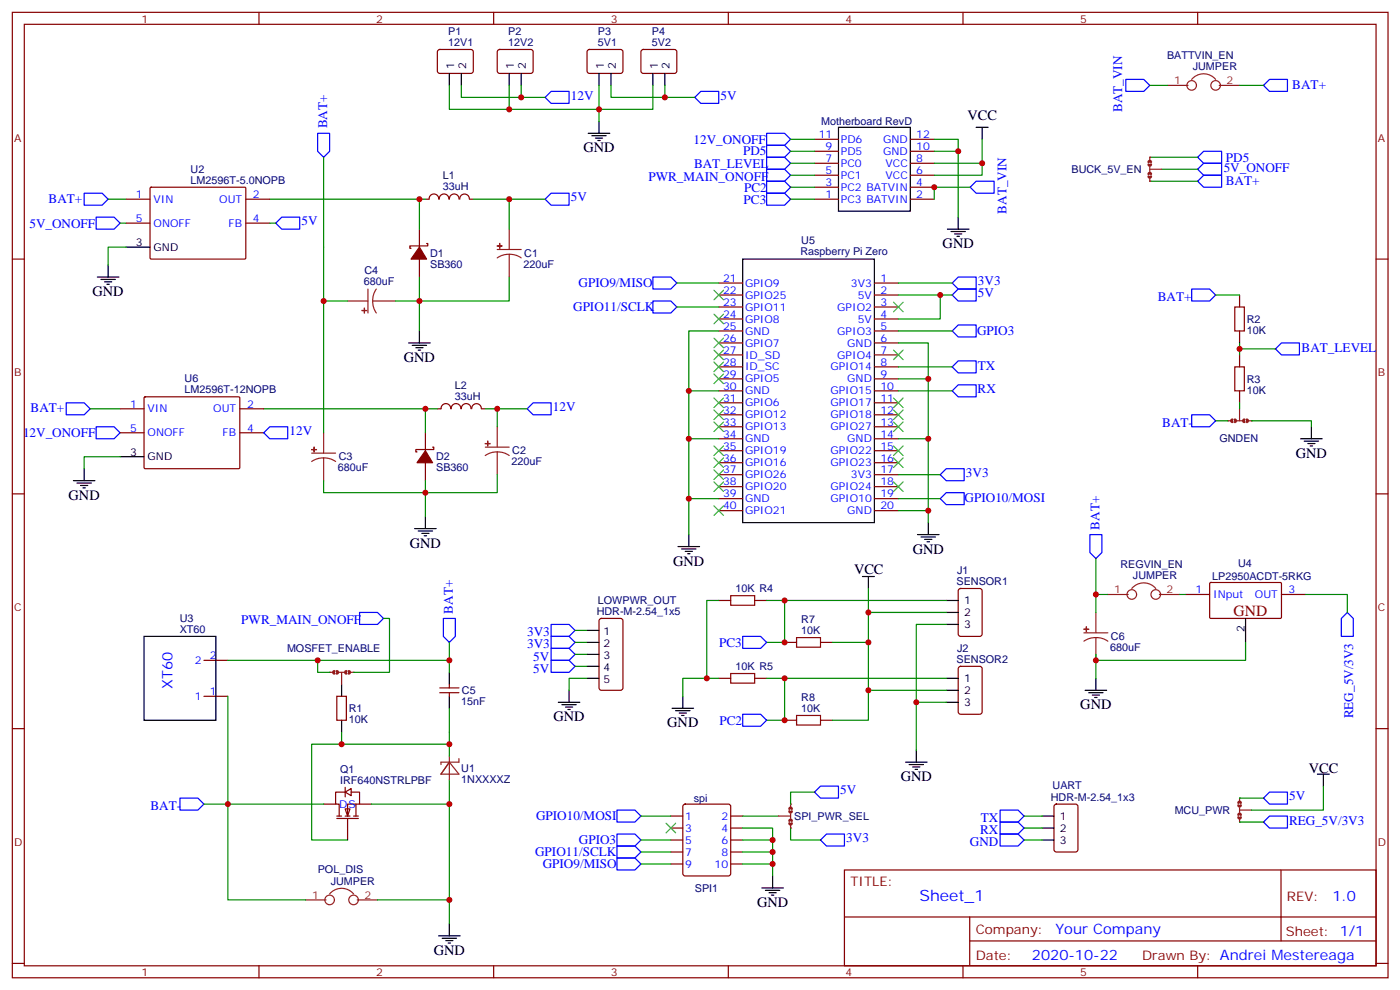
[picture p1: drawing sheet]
<svg xmlns="http://www.w3.org/2000/svg" width="413mm" height="292mm" viewBox="0 0 413 292" stroke-linecap="round" stroke-linejoin="round" font-family="sans-serif">
<g fill="none" stroke="#870000" stroke-width=".35">
<path d="M3.6 3.6h405.4v284.4h-405.4zM7.2 7.2h398.2v277.2h-398.2zM76.3 3.6v3.6M145.5 3.6v3.6M214.6 3.6v3.6M283.7 3.6v3.6M352.9 3.6v3.6M125.3 58.7h1.1M126.4 58.6a1.41 1.41 0 0 1 1.4-1.5 1.41 1.41 0 0 1 1.5 1.5M129.4 58.6a1.41 1.41 0 0 1 1.4-1.5 1.41 1.41 0 0 1 1.4 1.5M132.4 58.6a1.41 1.41 0 0 1 1.4-1.5 1.41 1.41 0 0 1 1.4 1.5M135.5 58.6a1.41 1.41 0 0 1 1.4-1.5 1.41 1.41 0 0 1 1.4 1.5"/>
<path d="M138.4 58.7h1.1M3.6 76.3h3.6M123.6 67.5v5.3M123.6 76.3v5.3M125.7 71.7h.3v.7h-5.2v.7h.3M405.4 76.3h3.6M125.3 127.5v5.3M125.3 136.3v5.3M127.5 131.7h.3v.7h-5.3v.7h.4M128.9 120.4h1M130 120.4a1.41 1.41 0 0 1 1.4-1.5 1.41 1.41 0 0 1 1.4 1.5M133 120.4a1.41 1.41 0 0 1 1.4-1.5 1.41 1.41 0 0 1 1.4 1.5"/>
<path d="M135.9 120.4a1.41 1.41 0 0 1 1.5-1.5 1.41 1.41 0 0 1 1.4 1.5M139 120.4a1.41 1.41 0 0 1 1.4-1.5 1.41 1.41 0 0 1 1.4 1.5M141.9 120.4h1.1M3.6 145.5h3.6M405.4 145.5h3.6M3.6 214.6h3.6M129.6 204h5.6M129.6 202.6h5.6M132.4 201.5v1.1M132.4 204v1.1M405.4 214.6h3.6M248.8 256.2h156.6v28.2h-156.6z"/>
<path d="M377.4 256.2v20.9M248.8 270.1h156.5M285.7 277.1h119.6M285.7 270.1v14.1M3.6 283.7h3.6M76.3 284.4v3.6M145.5 284.4v3.6M214.6 284.4v3.6M283.7 284.4v3.6M352.9 284.4v3.6M405.4 283.7h3.6"/>
</g>
<g fill="none" stroke="#8c2424" stroke-width=".35">
<path d="M146.5 73.5h7.1M150 74.9l1.9 .2 1.7 .9M150 74.9l-1.8 .2-1.7 .9M150 67.5v6M150 74.9v6.7M102.4 88.7h6M108.4 85.1v7.1M109.8 88.7l.3 1.8 .8 1.7M109.8 88.7h6.7M110.9 85.1l-.8 1.7-.3 1.9M91.8 133.5h7.1M95.4 134.9l1.8 .2 1.7 .8"/>
<path d="M95.4 134.9l-1.9 .2-1.7 .8M95.4 127.5v6M95.4 134.9v6.7M143 131.7h7M146.5 133.1l1.9 .2 1.6 .9M146.5 133.1l-1.8 .2-1.7 .9M146.5 125.7v6M146.5 133.1v6.7"/>
</g>
<g fill="#8c2424" stroke="#8c2424" stroke-width=".35">
<path d="M146.5 72.4l1.4 .1z"/>
<path d="M147.2 71.7v1.4z"/>
<path d="M143 130.6l1.4 .1z"/>
<path d="M143.7 129.9v1.4z"/>
<path d="M91.8 132.4h1.4z"/>
<path d="M92.5 131.7l.1 1.4z"/>
<path d="M107.4 90.8v1.4z"/>
<path d="M106.6 91.4l1.5 .1z"/>
</g>
<g fill="#870000" stroke="#870000" stroke-width=".35">
<path d="M123.6 72.8l2.1 3.5h-4.6z"/>
<path d="M125.3 132.8l2.2 3.5h-4.6z"/>
</g>
<path d="M79.5 58.7h45.8M123.6 58.7v8.8M139.5 58.7h10.5v8.8M123.6 81.6v15.9M77.7 120.4h51.2M125.3 120.4v7.1M143 120.4h3.5v5.3M146.5 139.8v5.3h-21.2v7.1M95.4 141.6v3.5h29.9v-3.5" fill="none" stroke="#008700" stroke-width=".35"/>
<g fill="none" stroke="#000" stroke-width=".35">
<path d="M287.6 37.5h3.5M289.4 37.5v3.5M279.2 67.5h6.3M280.2 68.2h4.2M281.3 68.9h2.1M282 69.6h.7M282.3 64v3.5M123.6 97.5v3.5M120.4 101h6.4M121.5 101.7h4.2M122.5 102.4h2.1M123.2 103.1h.7"/>
<path d="M122.2 155.7h6.3M123.2 156.4h4.3M124.3 157.1h2.1M125 157.8h.7M125.3 152.2v3.5M132.4 198v3.5M132.4 205.1v3.5"/>
</g>
<path d="M225.9 42.8h5.3l1.7 1.8-1.7 1.7h-5.3zM225.9 56.9h5.3l1.7 1.8-1.7 1.7h-5.3zM225.9 53.4h5.3l1.7 1.7-1.7 1.8h-5.3zM285.9 55.1l1.7-1.7h5.3v3.5h-5.3z" fill="none" stroke="#00f" stroke-width=".35"/>
<g fill="#fff" stroke="#870000" stroke-width=".35">
<path d="M101.7 238.2h1.4l-.7 2.1z"/>
<path d="M101.7 233.3l1.8-1.1v2.2z"/>
</g>
<g fill="none" stroke="#870000" stroke-width=".35">
<path d="M365.2 86.9v3.5M365.2 97.5v3.5M365.2 104.5v3.6M365.2 115.1v3.5M60.1 194.5h7M60.1 205.1h7M99.2 205.1h2.9v7h-2.9zM95.4 236.8h3.5M101.7 233.3h-2.8v3.5h1v3.5M101.7 231.9v2.8M103.5 233.3h2.4v3.5h-3.5v3.5M104.9 236.8v3.5"/>
<path d="M105.9 236.8h3.6M201.4 237l.5-.2h12.7l.6 .5 .1 20-.5 .6-12.9 .1-.7-.5v-20zM99.2 241.1h6.4M99.2 240.3h1.4M101.7 240.3h1.4M102.4 241.1v6.3M104.2 240.3h1.4M197.7 240.3h3.5M197.7 243.9h3.5M197.7 247.4h3.5M197.7 250.9h3.5M197.7 254.5h3.5"/>
<path d="M215.3 240.3h3.5M215.3 243.9h3.5M215.3 247.4h3.5M215.3 250.9h3.5M215.3 254.5h3.5"/>
</g>
<g fill="none" stroke="#000" stroke-width=".35">
<path d="M42.4 187.4h21.2v24.7h-21.2zM100.6 201.5v3.6M100.6 212.1v3.6M227.6 258v3.5M129.2 275.6h6.4M130.3 276.3h4.2M131.3 277h2.2M132 277.7h.8M132.4 272.1v3.5M224.5 261.5h6.3M225.5 262.2h4.3M226.6 262.9h2.1"/>
<path d="M227.3 263.6h.7"/>
</g>
<g fill="none" stroke="#008700" stroke-width=".35">
<path d="M338.8 25.2h5.3M365.2 25.2h7.1M95.4 46.3v81.2M338.8 46.3h14.1M338.8 53.4h14.1M342.3 49.8h10.6M358.2 86.9h7M365.2 101v3.5M365.2 102.8h10.6M146.5 120.4h8.8M67.1 194.5h65.3v3.5M132.4 189.2v5.3"/>
<path d="M67.1 205.1v31.7h-7M132.4 208.6v10.6h-40.6v28.2h10.6M95.4 236.8h-28.3v28.2h23M109.5 236.8h22.9v28.2h-21.2M132.4 229.8v7M188.8 254.5h8.9M188.8 250.9h8.9M188.8 247.4h8.9M188.8 240.3h8.9M218.8 254.5h8.8v3.5M218.8 250.9h8.8v3.6M218.8 247.4h8.8v3.5"/>
<path d="M218.8 243.9h8.8v3.5M132.4 265v7.1"/>
</g>
<g fill="none" stroke="#8c2424" stroke-width=".35">
<path d="M344.1 25.2h6M351.1 23.4a4.6 4.6 0 0 1 7.1 0M359.2 25.2h6M361.7 123.9h1.1M364.5 123.9h1.4M365.2 120.4v3.5M367.7 123.9h1.1M90.1 265h6M97.1 263.3a4.6 4.6 0 0 1 7.1 0M105.2 265h6"/>
<circle cx="351.1" cy="25.2" r="1.41"/>
<circle cx="358.2" cy="25.2" r="1.41"/>
<circle cx="97.1" cy="265" r="1.41"/>
<circle cx="104.2" cy="265" r="1.41"/>
</g>
<g fill="none" stroke="#00f" stroke-width=".35">
<path d="M93.6 39.3h3.5v5.3l-1.7 1.7-1.8-1.7zM331.7 23.4h5.3l1.8 1.8-1.8 1.7h-5.3zM372.3 25.2l1.8-1.8h5.2v3.5h-5.2zM160.6 58.7l1.8-1.8h5.3v3.5h-5.3zM352.9 49.8l1.7-1.7h5.3v3.5h-5.3zM352.9 53.4l1.7-1.8h5.3v3.5h-5.3zM352.9 46.3l1.7-1.7h5.3v3.5h-5.3zM28.3 64h5.3l1.8 1.7-1.8 1.8h-5.3zM351.1 85.1h5.3l1.8 1.8-1.8 1.8h-5.3zM375.8 102.8l1.8-1.8h5.3v3.5h-5.3zM28.3 125.7h5.3l1.8 1.8-1.8 1.7h-5.3zM155.3 120.4l1.8-1.8h5.3v3.6h-5.3z"/>
<path d="M351.1 122.2h5.3l1.8 1.7-1.8 1.8h-5.3zM130.6 182.1h3.6v5.3l-1.8 1.8-1.8-1.8zM53 235.1h5.3l1.8 1.7-1.8 1.8h-5.3zM181.8 238.6h5.3l1.7 1.7-1.7 1.8h-5.3zM181.8 245.6h5.3l1.7 1.8-1.7 1.8h-5.3zM181.8 249.2h5.3l1.7 1.7-1.7 1.8h-5.3zM181.8 252.7h5.3l1.7 1.8-1.7 1.7h-5.3z"/>
</g>
<path d="M196.3 242.5l2.8 2.8M199.1 242.5l-2.8 2.8" fill="none" stroke="#3c3" stroke-width=".35"/>
<path d="M363.8 90.4h2.8v7.1h-2.8zM363.8 108.1h2.8v7h-2.8z" fill="none" stroke="#a10000" stroke-width=".35"/>
<path d="M363.1 123.6l-.3 .3 .3 .4M363.8 123.6l.4 .3-.4 .4M366.6 123.6l-.3 .3 .3 .4M367.3 123.6l.4 .3-.4 .4" fill="none" stroke="#8c2424" stroke-width=".71"/>
<g fill="#8c2424">
<circle cx="361.7" cy="123.9" r=".18"/>
<circle cx="368.8" cy="123.9" r=".18"/>
</g>
<path d="M365.2 118.6v1.8M358.2 123.9h3.5M368.8 123.9h17.6v1.8" fill="none" stroke="#008700" stroke-width=".35"/>
<path d="M383.2 129.2h6.4M384.3 129.9h4.2M385.3 130.6h2.2M386 131.3h.8M386.4 125.7v3.5" fill="none" stroke="#000" stroke-width=".35"/>
<path d="M338.8 46.3v1.1M338.8 49.1v1.5M338.8 52.3v1.1M338.8 49.8h3.5" fill="none" stroke="#8c2424" stroke-width=".35"/>
<path d="M338.4 47.7l.4-.3 .3 .3M338.4 51.3l.4-.4 .3 .4M338.4 48.4l.4 .4 .3-.4M338.4 52l.4 .3 .3-.3" fill="none" stroke="#8c2424" stroke-width=".71"/>
<g fill="#8c2424">
<circle cx="338.8" cy="46.3" r=".18"/>
<circle cx="338.8" cy="53.4" r=".18"/>
</g>
<path d="M97.1 198h1.1M99.9 198h1.5M100.6 198v3.5M103.1 198h1.1" fill="none" stroke="#8c2424" stroke-width=".35"/>
<path d="M98.5 197.7l-.3 .3 .3 .4M99.2 197.7l.4 .3-.4 .4M102.1 197.7l-.4 .3 .4 .4M102.8 197.7l.3 .3-.3 .4" fill="none" stroke="#8c2424" stroke-width=".71"/>
<g fill="#8c2424">
<circle cx="104.2" cy="198" r=".18"/>
<circle cx="97.1" cy="198" r=".18"/>
</g>
<path d="M322.9 164.5v10.6h3.5M322.9 175.1v5.3M347.6 175.1h1.8M384.6 175.1h12.4v5.3M93.6 194.5v3.5h3.5M113 182.1h1.8v15.9h-10.6M322.9 192.7v7.1M367 189.2v5.3h-44.1M100.6 215.7v3.5" fill="none" stroke="#008700" stroke-width=".35"/>
<path d="M321.1 157.4h3.6v5.3l-1.8 1.8-1.8-1.8zM105.9 180.4h5.3l1.8 1.7-1.8 1.8h-5.3zM395.2 182.1l1.8-1.7 1.7 1.7v5.3h-3.5z" fill="none" stroke="#00f" stroke-width=".35"/>
<path d="M349.4 175.1h7M356.5 171.7l.3-.1h20.6l.2 .3-.1 10.1-.3 .1h-20.6l-.2-.3zM377.6 175.1h7" fill="none" stroke="#870000" stroke-width=".35"/>
<path d="M322.9 199.8v3.5M367 182.1v7.1M319.7 203.3h6.4M320.8 204h4.2M321.8 204.7h2.2M322.5 205.4h.8" fill="none" stroke="#000" stroke-width=".35"/>
<g fill="none" stroke="#8c2424" stroke-width=".35">
<path d="M326.4 175.1h6M333.5 173.3a4.6 4.6 0 0 1 7 0M341.6 175.1h6M319.4 186.4h7M322.9 187.8l1.8 .2 1.7 .8M322.9 187.8l-1.9 .2-1.6 .8M322.9 180.4v6M322.9 187.8v6.7M365.2 235.1v1M365.2 237.9v1.4M365.2 238.6h3.6M365.2 241.1v1"/>
<circle cx="333.5" cy="175.1" r="1.41"/>
<circle cx="340.5" cy="175.1" r="1.41"/>
</g>
<g fill="#8c2424" stroke="#8c2424" stroke-width=".35">
<path d="M319.4 185.3h1.4z"/>
<path d="M320.1 184.6v1.4z"/>
</g>
<path d="M364.9 236.5l.3-.4 .4 .4M364.9 240l.3-.4 .4 .4M364.9 237.2l.3 .3 .4-.3M364.9 240.7l.3 .4 .4-.4" fill="none" stroke="#8c2424" stroke-width=".71"/>
<g fill="#8c2424">
<circle cx="365.2" cy="235.1" r=".18"/>
<circle cx="365.2" cy="242.1" r=".18"/>
</g>
<g fill="none" stroke="#00f" stroke-width=".35">
<path d="M160.6 28.7l1.8-1.8h5.3v3.5h-5.3zM204.7 28.7l1.8-1.8h5.3v3.5h-5.3zM225.9 39.3h5.3l1.7 1.7-1.7 1.8h-5.3zM225.9 49.8h5.3l1.7 1.8-1.7 1.8h-5.3zM225.9 46.3h5.3l1.7 1.8-1.7 1.7h-5.3zM192.4 88.7h5.3l1.7 1.7-1.7 1.8h-5.3zM282.3 85.1h5.3v3.6h-5.3l-1.7-1.8zM282.3 95.7h5.3v3.5h-5.3l-1.7-1.7zM218.8 187.4h5.3l1.8 1.8-1.8 1.8h-5.3zM218.8 210.4h5.3l1.8 1.7-1.8 1.8h-5.3zM240 233.3l1.8-1.8h5.3v3.6h-5.3zM372.3 235.1l1.8-1.8h5.2v3.5h-5.2z"/>
<path d="M372.3 242.1l1.8-1.8h5.2v3.6h-5.2z"/>
</g>
<g fill="none" stroke="#000" stroke-width=".35">
<path d="M132.4 21.6v3.6M135.9 21.6v3.6M150 21.6v3.6M153.6 21.6v3.6M173.3 39.3h6.4M174.4 40h4.2M176.5 21.6v3.6M176.5 35.7v3.6M180 21.6v3.6M192.4 21.6v3.6M195.9 21.6v3.6M175.4 40.7h2.2"/>
<path d="M176.1 41.4h.7M218.8 76.3h38.8v77.6h-38.8zM203 157.4v3.6M270.3 157.4h6.4M271.4 158.2h4.2M272.5 158.9h2.1M273.2 159.6h.7M273.5 153.9v3.5M199.8 161h6.3M200.8 161.7h4.3M201.9 162.4h2.1M202.6 163.1h.7"/>
<path d="M254.1 169.8h3.5M255.9 169.8v3.5M278.8 176.8h3.5M278.8 183.9h3.5M278.8 180.4h3.5M278.8 199.8h3.5M198 208.6h6.4M199.1 209.3h4.2M200.1 210h2.1M200.8 210.7h.7M201.2 205.1v3.5M278.8 206.8h3.5"/>
<path d="M278.8 203.3h3.5M266.8 224.5h6.4M267.9 225.2h4.2M268.9 225.9h2.1M269.6 226.6h.7M270 220.9v3.6M388.2 228h3.5M389.9 228v3.5"/>
</g>
<g fill="none" stroke="#008700" stroke-width=".35">
<path d="M132.4 25.2v7h17.6M135.9 25.2v3.5h17.7M150 25.2v7h42.4v-7M153.6 25.2v3.5h7M176.5 25.2v10.5M180 25.2v3.5h15.9M195.9 25.2v3.5h8.8M211.8 97.5h-8.8v17.6M264.7 86.9h15.9M264.7 97.5h15.9M277 86.9v7h-12.3M211.8 115.1h-8.8v14.1"/>
<path d="M264.7 111.6h8.8v17.6M264.7 101h8.8v10.6M211.8 129.2h-8.8v17.7M264.7 129.2h8.8v21.2M211.8 146.9h-8.8v10.5M264.7 150.4h8.8v3.5M211.8 176.8h-3.6v23M225.9 176.8h52.9M231.2 176.8v12.4h-5.3M255.9 173.3v7.1h22.9M211.8 199.8h-10.6v5.3M225.9 199.8h52.9"/>
<path d="M231.2 199.8v12.3h-5.3M245.3 189.2h10.6M255.9 180.4v22.9h22.9M278.8 183.9h-8.8v22.9M255.9 203.3v8.8h-10.6M278.8 206.8h-8.8v14.1M365.2 235.1h7.1M389.9 231.5v7.1h-21.1M218.8 240.3h10.6M365.2 242.1h7.1"/>
</g>
<g fill="none" stroke="#870000" stroke-width=".35">
<path d="M129.1 14.8l.5-.2h9.4l.5 .7-.1 5.9-.7 .4h-9.4l-.4-.7v-5.6zM146.7 14.8l.5-.2h9.5l.4 .7-.1 5.9-.6 .4h-9.5l-.4-.7v-5.6zM173.2 14.8l.5-.2h9.4l.5 .7-.1 5.9-.7 .4h-9.4l-.4-.7v-5.6zM189.1 14.8l.4-.2h9.5l.4 .7v5.9l-.7 .4h-9.4l-.5-.7v-5.6zM211.8 83.4h7M211.8 86.9h7M211.8 90.4h7M211.8 93.9h7M211.8 97.5h7M257.6 83.4h7.1M257.6 86.9h7.1M257.6 90.4h7.1"/>
<path d="M257.6 93.9h7.1M257.6 97.5h7.1M211.8 101h7M211.8 104.5h7M211.8 108.1h7M211.8 111.6h7M211.8 115.1h7M211.8 118.6h7M257.6 101h7.1M257.6 104.5h7.1M257.6 108.1h7.1M257.6 111.6h7.1"/>
<path d="M257.6 115.1h7.1M257.6 118.6h7.1M211.8 122.2h7M211.8 125.7h7M211.8 129.2h7M211.8 132.8h7M211.8 136.3h7M211.8 139.8h7M257.6 122.2h7.1M257.6 125.7h7.1M257.6 129.2h7.1M257.6 132.8h7.1"/>
<path d="M257.6 136.3h7.1M257.6 139.8h7.1M211.8 143.3h7M211.8 146.9h7M211.8 150.4h7M257.6 143.3h7.1M257.6 146.9h7.1M257.6 150.4h7.1M211.8 176.8h3.5M222.4 176.8h3.5M282.6 173.5l.4-.2h5.7l.6 .5 .1 12.9-.5 .7h-5.9l-.6-.4-.1-13zM211.8 199.8h3.5"/>
<path d="M222.4 199.8h3.5M231.2 189.2h3.5M241.8 189.2h3.5M282.6 196.5l.4-.2h5.7l.6 .4 .1 13-.5 .6-5.9 .1-.6-.5-.1-12.9zM231.2 212.1h3.5M241.8 212.1h3.5"/>
</g>
<path d="M215.3 175.4h7.1v2.9h-7.1zM215.3 198.4h7.1v2.8h-7.1zM234.7 187.8h7.1v2.8h-7.1zM234.7 210.7h7.1v2.8h-7.1z" fill="none" stroke="#a10000" stroke-width=".35"/>
<path d="M232.9 236.8v1.1M232.9 239.6v1.5M229.4 240.3h3.5M232.9 242.8v1.1" fill="none" stroke="#8c2424" stroke-width=".35"/>
<path d="M232.6 238.9l.3 .4 .4-.4M232.6 238.2l.3-.3 .4 .3M232.6 242.5l.3 .3 .4-.3M232.6 241.8l.3-.4 .4 .4" fill="none" stroke="#8c2424" stroke-width=".71"/>
<g fill="#8c2424">
<circle cx="232.9" cy="243.9" r=".18"/>
<circle cx="232.9" cy="236.8" r=".18"/>
</g>
<g fill="none" stroke="#008700" stroke-width=".35">
<path d="M31.9 58.7h5.2M150 58.7h10.6M232.9 58.7h7.1M232.9 41h7.1M232.9 44.6h7.1M232.9 48.1h7.1M232.9 51.6h7.1M232.9 55.1h7.1M275.3 44.6h7v19.4M275.3 41h7v3.6M285.9 55.1h-10.6v3.6M289.4 41v7.1h-14.1"/>
<path d="M289.4 48.1v3.5h-14.1M35.4 65.7h1.7M37.1 72.8h-5.2v5.3M79.5 65.7h1.7M95.4 88.7h7M150 81.6v7.1h-33.5M199.4 83.4h12.4M199.4 90.4h12.4M264.7 83.4h15.9M264.7 115.1h15.9M264.7 108.1h15.9M26.6 120.4h8.8"/>
<path d="M35.4 134.5h-10.6v3.5M264.7 139.8h12.3M264.7 146.9h12.3M169.4 196.3h3.6M169.4 192.7h3.6M169.4 189.2h3.6M169.4 185.7h3.6M173 199.8h-5.3v3.5M132.4 219.2v3.5M240 233.3h-7.1v3.5M232.9 243.9v3.5h8.9M301.7 240.3h5.3"/>
<path d="M301.7 243.9h5.3M301.7 247.4h5.3"/>
</g>
<g fill="none" stroke="#00f" stroke-width=".35">
<path d="M24.8 56.9h5.3l1.8 1.8-1.8 1.7h-5.3zM81.2 65.7l1.8-1.7h5.3v3.5h-5.3zM192.4 81.6h5.3l1.7 1.8-1.7 1.7h-5.3zM280.6 83.4l1.7-1.8h5.3v3.5h-5.3zM19.5 118.6h5.3l1.8 1.8-1.8 1.8h-5.3zM280.6 115.1l1.7-1.8h5.3v3.6h-5.3zM280.6 108.1l1.7-1.8h5.3v3.5h-5.3zM77.7 127.5l1.8-1.8h5.3v3.5h-5.3zM278.8 138h5.3v3.6h-5.3l-1.8-1.8zM278.8 145.1h5.3v3.5h-5.3l-1.8-1.7zM162.4 183.9h5.3l1.7 1.8-1.7 1.7h-5.3zM162.4 187.4h5.3l1.7 1.8-1.7 1.8h-5.3z"/>
<path d="M162.4 191h5.3l1.7 1.7-1.7 1.8h-5.3zM162.4 194.5h5.3l1.7 1.8-1.7 1.7h-5.3zM294.7 238.6h5.3l1.7 1.7-1.7 1.8h-5.3zM241.8 247.4l1.7-1.8h5.3v3.6h-5.3zM294.7 242.1h5.3l1.7 1.8-1.7 1.7h-5.3zM294.7 245.6h5.3l1.7 1.8-1.7 1.8h-5.3z"/>
</g>
<g fill="none" stroke="#870000" stroke-width=".35">
<path d="M37.1 58.7h7.1M44.3 55.3l.3-.2 27.7 .1 .1 .3v20.6l-.3 .2-27.7-.1-.2-.2zM72.4 58.7h7.1M240 58.7h7.1M240 55.1h7.1M240 51.6h7.1M240 48.1h7.1M240 44.6h7.1M240 41h7.1M268.2 58.7h7.1M268.2 55.1h7.1M268.2 51.6h7.1"/>
<path d="M268.2 48.1h7.1M268.2 44.6h7.1M268.2 41h7.1M37.1 65.7h7.1M72.4 65.7h7.1M42.5 117.1l.3-.2h27.7l.2 .3-.1 20.7-.3 .1h-27.7l-.2-.3zM35.4 127.5h7M35.4 120.4h7M70.7 127.5h7M70.7 120.4h7M176.7 182.3l.5-.2h5.6l.7 .5 .1 20-.5 .7h-5.9l-.6-.5-.1-20zM310.8 237l.5-.2h5.6l.7 .5v12.9l-.5 .7h-5.8l-.7-.4v-13z"/>
</g>
<g fill="none" stroke="#000" stroke-width=".35">
<path d="M247.1 37.5h21.1v24.7h-21.1zM31.9 78.1v3.5M37.1 72.8h7.1M28.7 81.6h6.3M29.7 82.3h4.3M30.8 83h2.1M31.5 83.7h.7M24.8 138v3.6M35.4 134.5h7M21.6 141.6h6.4M22.7 142.3h4.2M23.7 143h2.2"/>
<path d="M24.4 143.7h.8M173 185.7h3.5M173 189.2h3.5M173 192.7h3.5M173 196.3h3.5M173 199.8h3.5M164.5 206.8h6.4M165.6 207.5h4.2M166.6 208.2h2.1M167.3 209h.7M167.7 203.3v3.5M307 247.4h3.6"/>
<path d="M307 240.3h3.6M307 243.9h3.6"/>
</g>
<g fill="none" stroke="#3c3" stroke-width=".35">
<path d="M210.4 92.5l2.8 2.9M210.4 99.6l2.8 2.8M210.4 85.5l2.8 2.8M213.2 92.5l-2.8 2.9M213.2 99.6l-2.8 2.8M213.2 85.5l-2.8 2.8M263.3 89l2.8 2.8M266.1 89l-2.8 2.8M210.4 103.1l2.8 2.8M210.4 106.6l2.8 2.9M210.4 110.2l2.8 2.8M210.4 117.2l2.8 2.9"/>
<path d="M213.2 103.1l-2.8 2.8M213.2 106.6l-2.8 2.9M213.2 110.2l-2.8 2.8M213.2 117.2l-2.8 2.9M263.3 103.1l2.8 2.8M263.3 117.2l2.8 2.9M266.1 103.1l-2.8 2.8M266.1 117.2l-2.8 2.9M210.4 120.8l2.8 2.8M210.4 124.3l2.8 2.8M210.4 131.3l2.8 2.9M210.4 134.9l2.8 2.8"/>
<path d="M210.4 138.4l2.8 2.8M213.2 120.8l-2.8 2.8M213.2 124.3l-2.8 2.8M213.2 131.3l-2.8 2.9M213.2 134.9l-2.8 2.8M213.2 138.4l-2.8 2.8M263.3 134.9l2.8 2.8M263.3 131.3l2.8 2.9M263.3 124.3l2.8 2.8M263.3 120.8l2.8 2.8M266.1 134.9l-2.8 2.8M266.1 131.3l-2.8 2.9"/>
<path d="M266.1 124.3l-2.8 2.8M266.1 120.8l-2.8 2.8M210.4 141.9l2.8 2.8M210.4 149l2.8 2.8M213.2 141.9l-2.8 2.8M213.2 149l-2.8 2.8M263.3 141.9l2.8 2.8M266.1 141.9l-2.8 2.8"/>
</g>
<path d="M132.4 224.5l2.8 3.5h-5.3zM132.4 222.7v7.1M135.2 223.4v1.1h-5.3v.7" fill="none" stroke="#8c2424" stroke-width=".35"/>
<g fill="#c00">
<circle cx="123.6" cy="58.7" r=".88"/>
<circle cx="125.3" cy="120.4" r=".88"/>
<circle cx="125.3" cy="145.1" r=".88"/>
<circle cx="132.4" cy="265" r=".88"/>
<circle cx="67.1" cy="236.8" r=".88"/>
<circle cx="132.4" cy="236.8" r=".88"/>
<circle cx="227.6" cy="250.9" r=".88"/>
<circle cx="227.6" cy="254.5" r=".88"/>
<circle cx="227.6" cy="247.4" r=".88"/>
<circle cx="365.2" cy="102.8" r=".88"/>
<circle cx="132.4" cy="194.5" r=".88"/>
<circle cx="93.6" cy="194.5" r=".88"/>
<circle cx="100.6" cy="219.2" r=".88"/>
<circle cx="322.9" cy="175.1" r=".88"/>
<circle cx="322.9" cy="194.5" r=".88"/>
<circle cx="255.9" cy="180.4" r=".88"/>
<circle cx="270" cy="206.8" r=".88"/>
<circle cx="231.2" cy="199.8" r=".88"/>
<circle cx="231.2" cy="176.8" r=".88"/>
<circle cx="255.9" cy="189.2" r=".88"/>
<circle cx="231.2" cy="189.2" r=".88"/>
<circle cx="231.2" cy="212.1" r=".88"/>
<circle cx="208.2" cy="199.8" r=".88"/>
<circle cx="255.9" cy="203.3" r=".88"/>
<circle cx="195.9" cy="28.7" r=".88"/>
<circle cx="153.6" cy="28.7" r=".88"/>
<circle cx="176.5" cy="32.2" r=".88"/>
<circle cx="150" cy="32.2" r=".88"/>
<circle cx="273.5" cy="150.4" r=".88"/>
<circle cx="273.5" cy="129.2" r=".88"/>
<circle cx="273.5" cy="111.6" r=".88"/>
<circle cx="203" cy="146.9" r=".88"/>
<circle cx="203" cy="129.2" r=".88"/>
<circle cx="203" cy="115.1" r=".88"/>
<circle cx="277" cy="86.9" r=".88"/>
<circle cx="146.5" cy="120.4" r=".88"/>
<circle cx="150" cy="58.7" r=".88"/>
<circle cx="95.4" cy="88.7" r=".88"/>
<circle cx="123.6" cy="88.7" r=".88"/>
<circle cx="132.4" cy="219.2" r=".88"/>
<circle cx="289.4" cy="48.1" r=".88"/>
<circle cx="282.3" cy="44.6" r=".88"/>
<circle cx="275.3" cy="55.1" r=".88"/>
</g>
<text font-size="4.6" fill="#800" x="363.5" y="181.4">GND</text>
<text font-size="4.6" fill="#00f" x="270.9" y="265.3">Sheet_1</text>
<g font-size="4.2">
<text x="285.1" y="35.4">VCC</text>
<text x="171.9" y="44.9">GND</text>
<text x="277.7" y="73.1">GND</text>
<text x="27.3" y="87.2">GND</text>
<text x="119" y="106.6">GND</text>
<text x="381.8" y="134.9">GND</text>
<text x="20.2" y="147.2">GND</text>
<text x="120.8" y="161.3">GND</text>
<text x="198.4" y="166.6">GND</text>
<text x="268.9" y="163.1">GND</text>
<text x="251.6" y="169.1">VCC</text>
<text x="318.3" y="209">GND</text>
<text x="163.1" y="212.5">GND</text>
<text x="196.6" y="214.2">GND</text>
<text x="385.6" y="227.6">VCC</text>
<text x="265.4" y="230.1">GND</text>
<text x="223.1" y="267.2">GND</text>
<text x="127.8" y="281.3">GND</text>
</g>
<g font-size="4.2" fill="#00f">
<text x="50.8" y="203" transform="rotate(-90 50.8 203)">XT60</text>
<text x="392.6" y="265.5">1.0</text>
<text x="311" y="275">Your Company</text>
<text x="304.1" y="282.9">2020-10-22</text>
</g>
<g font-size="3.9" fill="#00f">
<text x="168.2" y="29.4">12V</text>
<text x="212.3" y="29.4">5V</text>
<text x="380.8" y="26.2">BAT+</text>
<text x="330.6" y="33" transform="rotate(-90 330.6 33)">BAT_VIN</text>
<text x="96.4" y="37.8" transform="rotate(-90 96.4 37.8)">BAT+</text>
<text x="204.3" y="42.3">12V_ONOFF</text>
<text x="219" y="45.6">PD5</text>
<text x="361.2" y="47.6">PD5</text>
<text x="191.1" y="53.2">PWR_MAIN_ONOFF</text>
<text x="204.5" y="49.4">BAT_LEVEL</text>
<text x="360.6" y="50.7">5V_ONOFF</text>
<text x="14.3" y="59.7">BAT+</text>
<text x="168.2" y="59.3">5V</text>
<text x="219.1" y="59.9">PC3</text>
<text x="219.2" y="56.4">PC2</text>
<text x="361.2" y="54.6">BAT+</text>
<text x="296.6" y="62.9" transform="rotate(-90 296.6 62.9)">BAT_VIN</text>
<text x="8.7" y="67">5V_ONOFF</text>
<text x="88.8" y="66.4">5V</text>
<text x="170.5" y="84.6">GPIO9/MISO</text>
<text x="288.2" y="87.6">5V</text>
<text x="288.2" y="84">3V3</text>
<text x="341.2" y="88.7">BAT+</text>
<text x="168.9" y="91.7">GPIO11/SCLK</text>
<text x="287.9" y="98.8">GPIO3</text>
<text x="383.5" y="103.6">BAT_LEVEL</text>
<text x="288.1" y="108.9">TX</text>
<text x="288.1" y="115.7">RX</text>
<text x="9" y="121.5">BAT+</text>
<text x="162.9" y="121.1">12V</text>
<text x="342.4" y="125.7">BAT-</text>
<text x="6.8" y="128.8">12V_ONOFF</text>
<text x="85.3" y="128.1">12V</text>
<text x="284.6" y="140.5">3V3</text>
<text x="284.2" y="147.9">GPIO10/MOSI</text>
<text x="324" y="156" transform="rotate(-90 324 156)">BAT+</text>
<text x="71.1" y="183.7">PWR_MAIN_ONOFF</text>
<text x="133.5" y="180.7" transform="rotate(-90 133.5 180.7)">BAT+</text>
<text x="155.3" y="187.3">3V3</text>
<text x="155.3" y="190.8">3V3</text>
<text x="211.9" y="190.5">PC3</text>
<text x="157.1" y="194.6">5V</text>
<text x="157.1" y="198.2">5V</text>
<text x="212" y="213.4">PC2</text>
<text x="398.7" y="211.6" transform="rotate(-90 398.7 211.6)">REG_5V/3V3</text>
<text x="247.6" y="234">5V</text>
<text x="44.3" y="238.6">BAT-</text>
<text x="379.9" y="235.7">5V</text>
<text x="158" y="241.6">GPIO10/MOSI</text>
<text x="288.8" y="245.6">RX</text>
<text x="289" y="242.1">TX</text>
<text x="379.8" y="242.9">REG_5V/3V3</text>
<text x="170.6" y="248.7">GPIO3</text>
<text x="249.3" y="248.1">3V3</text>
<text x="285.8" y="249.2">GND</text>
<text x="157.7" y="252.2">GPIO11/SCLK</text>
<text x="159.9" y="255.7">GPIO9/MISO</text>
</g>
<g font-size="3.9" fill="#800">
<text x="250.6" y="260.8">TITLE:</text>
<text x="379.2" y="265.5">REV:</text>
<text x="287.5" y="275">Company:</text>
<text x="378.9" y="275.6">Sheet: 1/1</text>
<text x="287.5" y="282.7">Date:</text>
<text x="336.5" y="282.8">Drawn By: Andrei Mestereaga</text>
</g>
<g font-size="3.2" fill="#800">
<text x="41.7" y="6.6">1</text>
<text x="110.9" y="6.6">2</text>
<text x="180" y="6.6">3</text>
<text x="249.2" y="6.6">4</text>
<text x="318.3" y="6.6">5</text>
<text x="4.2" y="41.7">A</text>
<text x="406" y="41.7">A</text>
<text x="4.2" y="110.9">B</text>
<text x="406" y="110.9">B</text>
<text x="4.2" y="180">C</text>
<text x="406" y="180">C</text>
<text x="4.2" y="249.2">D</text>
<text x="406" y="249.2">D</text>
<text x="41.7" y="287.4">1</text>
<text x="110.9" y="287.4">2</text>
<text x="180" y="287.4">3</text>
<text x="249.2" y="287.4">4</text>
<text x="318.3" y="287.4">5</text>
</g>
<g font-size="3.2" fill="#000080">
<text x="132.1" y="10.3">P1</text>
<text x="149.7" y="10.3">P2</text>
<text x="176.2" y="10.3">P3</text>
<text x="192.1" y="10.3">P4</text>
<text x="132.1" y="13.5">12V1</text>
<text x="149.7" y="13.5">12V2</text>
<text x="176.2" y="13.5">5V1</text>
<text x="192.1" y="13.5">5V2</text>
<text x="343.9" y="17.3">BATTVIN_EN</text>
<text x="351.5" y="20.7">JUMPER</text>
<text x="241.9" y="36.8">Motherboard RevD</text>
<text x="56.2" y="50.8">U2</text>
<text x="130.5" y="52.8">L1</text>
<text x="315.7" y="50.9">BUCK_5V_EN</text>
<text x="56.2" y="54.1">LM2596T-5.0NOPB</text>
<text x="130.5" y="56.1">33uH</text>
<text x="236.1" y="72">U5</text>
<text x="126.8" y="75.6">D1</text>
<text x="154.5" y="75.6">C1</text>
<text x="235.8" y="75.2">Raspberry Pi Zero</text>
<text x="107.4" y="80.8">C4</text>
<text x="126.8" y="78.9">SB360</text>
<text x="154.3" y="78.9">220uF</text>
<text x="107.2" y="84.1">680uF</text>
<text x="367.3" y="95.1">R2</text>
<text x="367.3" y="98.3">10K</text>
<text x="54.4" y="112.6">U6</text>
<text x="367.3" y="112.7">R3</text>
<text x="54.4" y="115.8">LM2596T-12NOPB</text>
<text x="134" y="117.8">33uH</text>
<text x="134" y="114.6">L2</text>
<text x="367.3" y="115.9">10K</text>
<text x="359.3" y="130.2">GNDEN</text>
<text x="99.8" y="135.6">C3</text>
<text x="128.5" y="135.6">D2</text>
<text x="150.7" y="137.1">220uF</text>
<text x="150.9" y="133.8">C2</text>
<text x="99.6" y="138.8">680uF</text>
<text x="128.5" y="138.8">SB360</text>
<text x="330.1" y="167.3">REGVIN_EN</text>
<text x="364.8" y="167">U4</text>
<text x="281.8" y="172.3">SENSOR1</text>
<text x="282" y="169">J1</text>
<text x="333.8" y="170.6">JUMPER</text>
<text x="357.2" y="170.8">LP2950ACDT-5RKG</text>
<text x="176.2" y="177.9">LOWPWR_OUT</text>
<text x="216.7" y="174.4">10K R4</text>
<text x="53" y="183.1">U3</text>
<text x="175.8" y="181.1">HDR-M-2.54_1x5</text>
<text x="236.1" y="183.4">R7</text>
<text x="53" y="186.4">XT60</text>
<text x="84.6" y="192">MOSFET_ENABLE</text>
<text x="236.1" y="186.7">10K</text>
<text x="282" y="191.9">J2</text>
<text x="327.1" y="191.7">680uF</text>
<text x="327.3" y="188.5">C6</text>
<text x="216.7" y="197.3">10K R5</text>
<text x="281.8" y="195.2">SENSOR2</text>
<text x="102.8" y="209.7">R1</text>
<text x="135.9" y="207.6">15nF</text>
<text x="136.1" y="204.4">C5</text>
<text x="236.1" y="209.7">10K</text>
<text x="236.1" y="206.4">R8</text>
<text x="102.8" y="212.9">10K</text>
<text x="100.2" y="227.6">Q1</text>
<text x="135.9" y="227.3">U1</text>
<text x="100.2" y="230.8">IRF640NSTRLPBF</text>
<text x="135.9" y="230.5">1NXXXXZ</text>
<text x="310.1" y="232.3">UART</text>
<text x="204.4" y="236.1">spi</text>
<text x="309.6" y="235.8">HDR-M-2.54_1x3</text>
<text x="346.1" y="239.6">MCU_PWR</text>
<text x="234" y="241.5">SPI_PWR_SEL</text>
<text x="93.6" y="257.2">POL_DIS</text>
<text x="97.5" y="260.6">JUMPER</text>
<text x="204.7" y="262.6">SPI1</text>
</g>
<g font-size="3.2">
<text x="133.8" y="20.3" transform="rotate(-90 133.8 20.3)">1</text>
<text x="137.3" y="20.3" transform="rotate(-90 137.3 20.3)">2</text>
<text x="151.4" y="20.3" transform="rotate(-90 151.4 20.3)">1</text>
<text x="155" y="20.3" transform="rotate(-90 155 20.3)">2</text>
<text x="177.9" y="20.3" transform="rotate(-90 177.9 20.3)">1</text>
<text x="181.4" y="20.3" transform="rotate(-90 181.4 20.3)">2</text>
<text x="193.8" y="20.3" transform="rotate(-90 193.8 20.3)">1</text>
<text x="197.3" y="20.3" transform="rotate(-90 197.3 20.3)">2</text>
<text x="40.1" y="72.4">3</text>
<text x="45.3" y="73.8">GND</text>
<text x="38.3" y="134.2">3</text>
<text x="43.5" y="135.6">GND</text>
<text x="284.1" y="177.9">1</text>
<text x="284.1" y="185">3</text>
<text x="284.1" y="181.4">2</text>
<text x="177.8" y="187.1">1</text>
<text x="177.8" y="190.6">2</text>
<text x="366.6" y="186.3" transform="rotate(-90 366.6 186.3)">2</text>
<text x="177.8" y="194.1">3</text>
<text x="177.8" y="197.7">4</text>
<text x="177.8" y="201.2">5</text>
<text x="284.1" y="200.8">1</text>
<text x="284.1" y="207.9">3</text>
<text x="284.1" y="204.4">2</text>
<text x="312.3" y="241.4">1</text>
<text x="312.3" y="244.9">2</text>
<text x="312.3" y="248.5">3</text>
</g>
<g font-size="3.2" fill="#8d2323">
<text x="345.9" y="24.8">1</text>
<text x="361.4" y="24.8">2</text>
<text x="328.3" y="174.7">1</text>
<text x="343.7" y="174.7">2</text>
<text x="91.9" y="264.7">1</text>
<text x="107.4" y="264.7">2</text>
</g>
<g font-size="3.2" fill="#00f">
<text x="241.3" y="40.7">11</text>
<text x="270" y="40.7">12</text>
<text x="243.3" y="47.7">7</text>
<text x="243.3" y="44.2">9</text>
<text x="247.8" y="45.6">PD5</text>
<text x="247.8" y="42.1">PD6</text>
<text x="260.2" y="45.6">GND</text>
<text x="260.2" y="42.1">GND</text>
<text x="270" y="47.7">8</text>
<text x="270" y="44.2">10</text>
<text x="243.3" y="51.3">5</text>
<text x="247.8" y="52.7">PC1</text>
<text x="247.8" y="49.1">PC0</text>
<text x="260.9" y="52.7">VCC</text>
<text x="260.9" y="49.1">VCC</text>
<text x="270" y="51.3">6</text>
<text x="40.1" y="58.3">1</text>
<text x="45.3" y="59.7">VIN</text>
<text x="64.6" y="59.7">OUT</text>
<text x="74.5" y="58.3">2</text>
<text x="243.3" y="58.3">1</text>
<text x="243.3" y="54.8">3</text>
<text x="247.8" y="59.7">PC3 BATVIN</text>
<text x="247.8" y="56.2">PC2 BATVIN</text>
<text x="270" y="58.3">2</text>
<text x="270" y="54.8">4</text>
<text x="40.1" y="65.4">5</text>
<text x="74.5" y="65.4">4</text>
<text x="45.3" y="66.8">ONOFF</text>
<text x="67.4" y="66.8">FB</text>
<text x="213" y="83">21</text>
<text x="259.4" y="83">1</text>
<text x="213" y="86.5">22</text>
<text x="219.5" y="84.4">GPIO9</text>
<text x="219.5" y="87.9">GPIO25</text>
<text x="250.7" y="84.4">3V3</text>
<text x="252.7" y="87.9">5V</text>
<text x="259.4" y="86.5">2</text>
<text x="213" y="90.1">23</text>
<text x="213" y="93.6">24</text>
<text x="219.5" y="91.5">GPIO11</text>
<text x="219.5" y="95">GPIO8</text>
<text x="246.7" y="91.5">GPIO2</text>
<text x="252.7" y="95">5V</text>
<text x="259.4" y="90.1">3</text>
<text x="259.4" y="93.6">4</text>
<text x="213" y="97.1">25</text>
<text x="213" y="100.6">26</text>
<text x="219.5" y="98.5">GND</text>
<text x="246.7" y="98.5">GPIO3</text>
<text x="259.4" y="97.1">5</text>
<text x="259.4" y="100.6">6</text>
<text x="213" y="104.2">27</text>
<text x="213" y="107.7">28</text>
<text x="219.5" y="102.1">GPIO7</text>
<text x="219.5" y="105.6">ID_SD</text>
<text x="246.7" y="105.6">GPIO4</text>
<text x="249.6" y="102.1">GND</text>
<text x="259.4" y="104.2">7</text>
<text x="259.4" y="107.7">8</text>
<text x="213" y="111.2">29</text>
<text x="219.5" y="109.1">ID_SC</text>
<text x="219.5" y="112.6">GPIO5</text>
<text x="244.7" y="109.1">GPIO14</text>
<text x="249.6" y="112.6">GND</text>
<text x="259.4" y="111.2">9</text>
<text x="213" y="114.8">30</text>
<text x="213" y="118.3">31</text>
<text x="219.5" y="116.2">GND</text>
<text x="219.5" y="119.7">GPIO6</text>
<text x="244.7" y="116.2">GPIO15</text>
<text x="244.7" y="119.7">GPIO17</text>
<text x="259.4" y="114.8">10</text>
<text x="259.4" y="118.3">11</text>
<text x="38.3" y="120.1">1</text>
<text x="43.5" y="121.5">VIN</text>
<text x="62.8" y="121.5">OUT</text>
<text x="72.8" y="120.1">2</text>
<text x="213" y="121.8">32</text>
<text x="213" y="125.3">33</text>
<text x="219.5" y="123.2">GPIO12</text>
<text x="244.7" y="123.2">GPIO18</text>
<text x="259.4" y="121.8">12</text>
<text x="259.4" y="125.3">13</text>
<text x="38.3" y="127.1">5</text>
<text x="43.5" y="128.5">ONOFF</text>
<text x="65.6" y="128.5">FB</text>
<text x="72.8" y="127.1">4</text>
<text x="213" y="128.9">34</text>
<text x="219.5" y="126.8">GPIO13</text>
<text x="219.5" y="130.3">GND</text>
<text x="244.7" y="126.8">GPIO27</text>
<text x="249.6" y="130.3">GND</text>
<text x="259.4" y="128.9">14</text>
<text x="213" y="132.4">35</text>
<text x="213" y="135.9">36</text>
<text x="219.5" y="133.8">GPIO19</text>
<text x="219.5" y="137.3">GPIO16</text>
<text x="244.7" y="133.8">GPIO22</text>
<text x="244.7" y="137.3">GPIO23</text>
<text x="259.4" y="132.4">15</text>
<text x="259.4" y="135.9">16</text>
<text x="213" y="139.5">37</text>
<text x="213" y="143">38</text>
<text x="219.5" y="140.9">GPIO26</text>
<text x="250.7" y="140.9">3V3</text>
<text x="259.4" y="139.5">17</text>
<text x="259.4" y="143">18</text>
<text x="213" y="146.5">39</text>
<text x="219.5" y="144.4">GPIO20</text>
<text x="219.5" y="147.9">GND</text>
<text x="244.7" y="144.4">GPIO24</text>
<text x="244.7" y="147.9">GPIO10</text>
<text x="259.4" y="146.5">19</text>
<text x="213" y="150">40</text>
<text x="219.5" y="151.4">GPIO21</text>
<text x="249.6" y="151.4">GND</text>
<text x="259.4" y="150">20</text>
<text x="352.3" y="174.7">1</text>
<text x="357.5" y="176.1">INput</text>
<text x="369.7" y="176.1">OUT</text>
<text x="379.7" y="174.7">3</text>
<text x="57.4" y="195.5">2</text>
<text x="61.8" y="194.1">2</text>
<text x="57.4" y="206.1">1</text>
<text x="61.8" y="204.7">1</text>
<text x="99.9" y="237.9">D</text>
<text x="102.7" y="237.9">S</text>
<text x="201.9" y="241.4">1</text>
<text x="201.9" y="244.9">3</text>
<text x="212.6" y="241.4">2</text>
<text x="212.6" y="244.9">4</text>
<text x="201.9" y="248.5">5</text>
<text x="201.9" y="252">7</text>
<text x="212.6" y="248.5">6</text>
<text x="212.6" y="252">8</text>
<text x="201.9" y="255.5">9</text>
<text x="210.6" y="255.5">10</text>
</g>
</svg>
